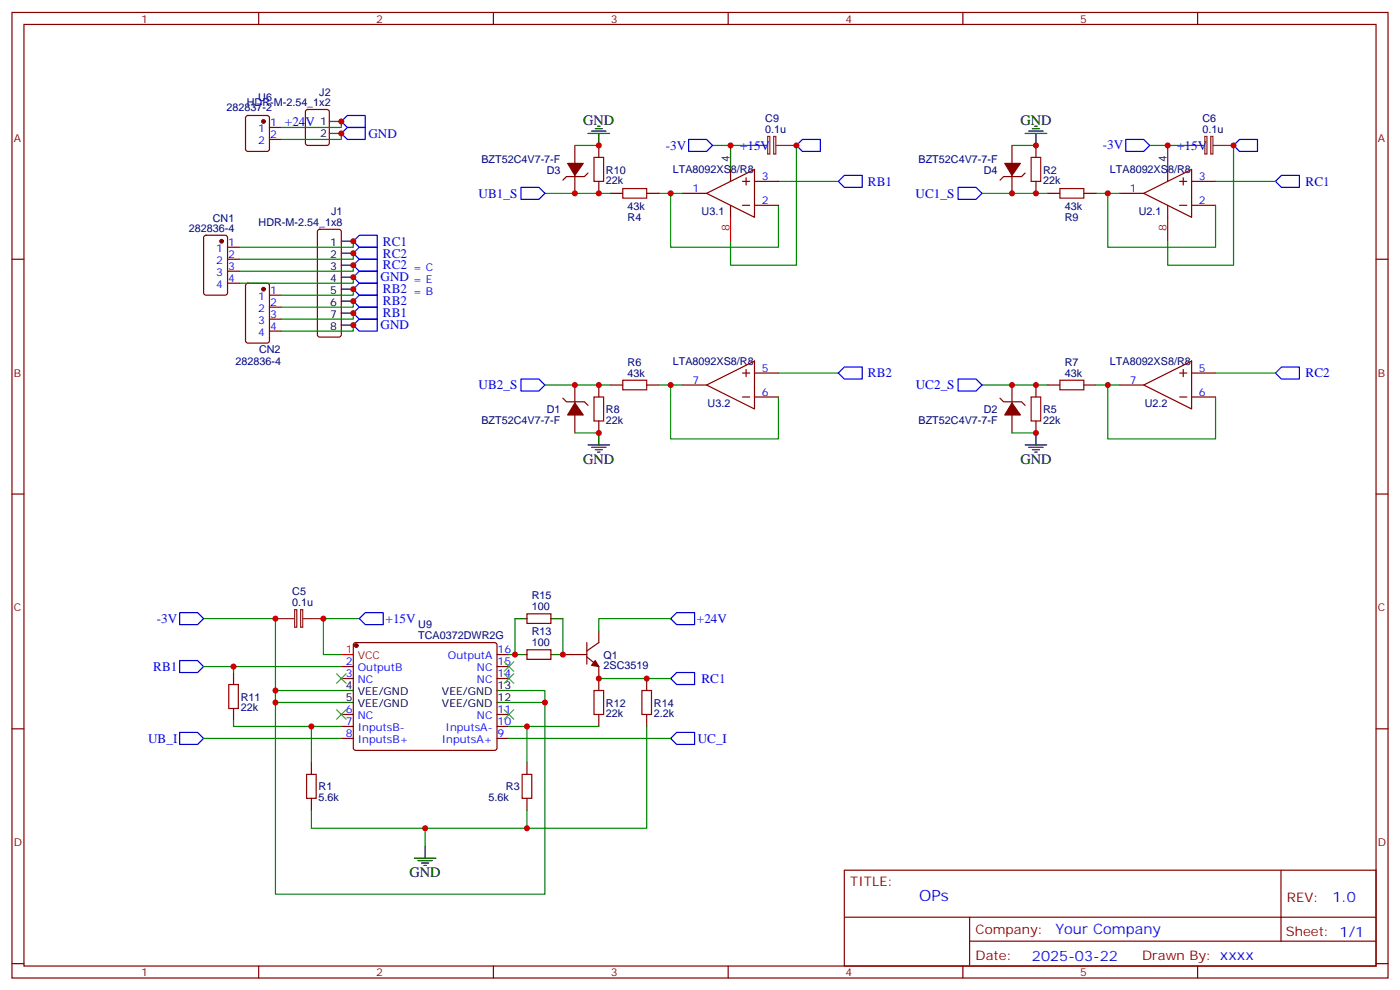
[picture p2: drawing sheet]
<svg xmlns="http://www.w3.org/2000/svg" width="412mm" height="292mm" viewBox="0 0 412 292" stroke-linecap="round" stroke-linejoin="round" font-family="sans-serif">
<g fill="none" stroke="#870000" stroke-width=".35">
<path d="M3.5 3.7h405.4v284.3h-405.4zM7.1 7.2h398.2v277.3h-398.2zM76.2 3.7v3.5M145.3 3.7v3.5M214.5 3.7v3.5M283.6 3.7v3.5M352.8 3.7v3.5M72.6 34.2l.4-.2h5.7l.6 .4 .1 9.5-.5 .6-5.9 .1-.6-.5-.1-9.4zM79.4 37.5h3.5M90.2 32.5l.5-.3h5.6l.7 .5v9.4l-.4 .7h-5.9l-.7-.4v-9.5zM79.4 41.1h3.5M169.3 42.8v5.3"/>
<path d="M169.3 51.6v5.3M173.2 50.9l-1 1.1h-5.3l-1.1 1.1M176.4 42.8v3.6M176.4 53.4v3.5M179.9 56.9h3.5M190.5 56.9h3.5M201.1 56.9h7M208.1 56.9l14.1-7v14.1zM215.2 49.9v3.5M218.7 53.4h2.1M219.8 52.4v2.1M222.2 53.4h7.1"/>
<path d="M298.1 42.8v5.3M298.1 51.6v5.3M302 50.9l-1.1 1.1h-5.3l-1 1.1M305.2 42.8v3.6M305.2 53.4v3.5M308.7 56.9h3.5M319.3 56.9h3.5M329.8 56.9h7.1M336.9 56.9l14.1-7v14.1zM344 49.9v3.5M347.5 53.4h2.1M348.5 52.4v2.1"/>
<path d="M351 53.4h7.1M3.5 76.3h3.6M60.2 69.5l.5-.2h5.6l.7 .4v16.5l-.4 .7h-5.9l-.7-.4v-16.5zM67 76.3h3.6M67 72.8h3.6M67 79.9h3.6M93.7 67.7l.5-.2h5.6l.5 .2 .2 .5v30.4l-.2 .5-.5 .2h-5.6l-.5-.3-.2-.4v-30.4zM215.2 60.5v3.5M218.7 60.5h2.1M222.2 60.5h7.1M344 60.5v3.5M347.5 60.5h2.1"/>
<path d="M351 60.5h7.1M405.3 76.3h3.6M67 83.4h3.6M72.6 83.6l.4-.2h5.7l.6 .4 .1 16.5-.5 .7h-5.9l-.6-.4-.1-16.5zM79.4 86.9h3.5M79.4 90.5h3.5M79.4 94h3.5M79.4 97.5h3.5M165.8 117.3l1.1 1h5.3l1 1.1M169.3 113.4v5.3M176.4 113.4v3.5M179.9 113.4h3.5"/>
<path d="M190.5 113.4h3.5M201.1 113.4h7M208.1 113.4l14.1-7.1v14.1zM218.7 109.9h2.1M218.7 116.9h2.1M219.8 108.8v2.1M222.2 109.9h7.1M222.2 116.9h7.1M294.6 117.3l1 1h5.3l1.1 1.1M298.1 113.4v5.3M305.2 113.4v3.5M308.7 113.4h3.5"/>
<path d="M319.3 113.4h3.5M329.8 113.4h7.1M336.9 113.4l14.1-7.1v14.1zM347.5 109.9h2.1M347.5 116.9h2.1M348.5 108.8v2.1M351 109.9h7.1M351 116.9h7.1M169.3 122.2v5.3M176.4 124v3.5M298.1 122.2v5.3M305.2 124v3.5"/>
<path d="M3.5 145.5h3.6M405.3 145.5h3.6M68.8 198v3.6M100.5 196.3h3.6M100.5 199.8h3.6M104.3 189.4l.5-.2h40.9l.5 .2 .2 .5-.1 30.6-.6 .5-41.2-.1-.4-.6v-30.4zM146.4 196.3h3.5M146.4 199.8h3.5M146.4 192.8h3.5M155.2 191.3h7.1v2.9h-7.1zM155.2 180.8h7.1v2.8h-7.1zM165.8 192.8h7.1"/>
<path d="M172.9 193.5l3.5 2.8v7M172.9 189.2v6.4M176.4 185.7v3.5l-3.5 2.5M190.5 199.8v3.5M3.5 214.6h3.6M68.8 208.6v3.6M100.5 210.4h3.6M100.5 213.9h3.6M100.5 217.5h3.6M146.4 210.4h3.5M146.4 213.9h3.5M146.4 217.5h3.5"/>
<path d="M176.4 210.4v3.5M190.5 210.4v3.5M405.3 214.6h3.6M91.7 224.5v3.5M91.7 235.1v3.5M155.2 224.5v3.5M155.2 235.1v3.5M248.7 256.3h156.6v28.2h-156.6zM377.3 256.3v20.9M248.7 270.1h156.5M285.6 277.2h119.6M285.6 270.1v14.1"/>
<path d="M3.5 283.8h3.6M76.2 284.5v3.5M145.3 284.5v3.5M214.5 284.5v3.5M283.6 284.5v3.5M352.8 284.5v3.5M405.3 283.8h3.6"/>
</g>
<g fill="none" stroke="#00f" stroke-width=".35">
<path d="M102.3 34h5.3v3.5h-5.3l-1.8-1.7zM102.3 37.5h5.3v3.6h-5.3l-1.8-1.8zM153.5 55.2h5.2l1.8 1.7-1.8 1.8h-5.2zM202.8 41.1h5.3l1.8 1.7-1.8 1.8h-5.3zM236.4 41.1h5.3v3.5h-5.3l-1.8-1.8zM248.7 51.6h5.3v3.6h-5.3l-1.8-1.8zM282.2 55.2h5.3l1.8 1.7-1.8 1.8h-5.3zM331.6 41.1h5.3l1.8 1.7-1.8 1.8h-5.3zM365.1 41.1h5.3v3.5h-5.3l-1.7-1.8zM377.5 51.6h5.3v3.6h-5.3l-1.8-1.8zM104.1 71l1.7-1.7h5.3v3.5h-5.3zM104.1 74.6l1.7-1.8h5.3v3.5h-5.3z"/>
<path d="M104.1 78.1l1.7-1.8h5.3v3.6h-5.3zM104.1 81.6l1.7-1.7h5.3v3.5h-5.3zM105.8 83.4h5.3v3.5h-5.3l-1.7-1.7zM105.8 86.9h5.3v3.6h-5.3l-1.7-1.8zM105.8 90.5h5.3v3.5h-5.3l-1.7-1.8zM105.8 94h5.3v3.5h-5.3l-1.7-1.8zM153.5 111.6h5.2l1.8 1.8-1.8 1.7h-5.2zM248.7 108.1h5.3v3.5h-5.3l-1.8-1.7zM282.2 111.6h5.3l1.8 1.8-1.8 1.7h-5.3zM377.5 108.1h5.3v3.5h-5.3l-1.8-1.7zM52.9 194.5h5.3l1.8 1.8-1.8 1.7h-5.3zM52.9 180.4h5.3l1.8 1.8-1.8 1.7h-5.3z"/>
<path d="M107.6 180.4h5.3v3.5h-5.3l-1.8-1.7zM199.3 198h5.3v3.6h-5.3l-1.7-1.8zM199.3 180.4h5.3v3.5h-5.3l-1.7-1.7zM52.9 215.7h5.3l1.8 1.8-1.8 1.7h-5.3zM199.3 215.7h5.3v3.5h-5.3l-1.7-1.7z"/>
</g>
<g fill="#870000" stroke="#870000" stroke-width=".35">
<path d="M169.3 118.7l2.5 3.5h-4.6z"/>
<path d="M298.1 118.7l2.5 3.5h-4.6z"/>
<path d="M167.2 48.1h4.6l-2.5 3.5z"/>
<path d="M296 48.1h4.6l-2.5 3.5z"/>
<path d="M175.3 194.5l1.1 1.8-2.1-.4z"/>
<circle cx="105" cy="190.1" r=".53"/>
<circle cx="65.3" cy="71" r=".53"/>
<circle cx="77.6" cy="85.2" r=".53"/>
<circle cx="77.6" cy="35.8" r=".53"/>
</g>
<path d="M215.2 64v7M344 64v7M100.5 192.8h3.6" fill="none" stroke="#f00" stroke-width=".35"/>
<g fill="none" stroke="#000" stroke-width=".35">
<path d="M97 39.3h3.5M97 35.8h3.5M173.2 39.3h6.4M174.3 38.6h4.2M175.3 37.9h2.1M176 37.2h.7M176.4 39.3v3.5M302 39.3h6.3M303 38.6h4.3M304.1 37.9h2.1M304.8 37.2h.7M305.2 39.3v3.5"/>
<path d="M215.2 42.8v7.1M344 42.8v7.1M100.5 71h3.6M100.5 74.6h3.6M100.5 78.1h3.6M100.5 81.6h3.6M100.5 85.2h3.6M100.5 88.7h3.6M100.5 92.2h3.6M100.5 95.7h3.6M173.2 131h6.4M174.3 131.7h4.2"/>
<path d="M175.3 132.4h2.1M176 133.1h.7M176.4 127.5v3.5M302 131h6.3M303 131.7h4.3M304.1 132.4h2.1M304.8 133.1h.7M305.2 127.5v3.5M151.7 192.8h3.5M151.7 182.2h3.5M162.3 192.8h3.5M162.3 182.2h3.5"/>
<path d="M100.5 203.3h3.6M100.5 206.9h3.6M146.4 203.3h3.5M146.4 206.9h3.5M122.1 252.7h6.3M123.1 253.4h4.3M124.2 254.1h2.1M124.9 254.8h.7M125.2 249.2v3.5"/>
</g>
<g fill="none" stroke="#008700" stroke-width=".35">
<path d="M100.5 35.8v1.7h-17.6M100.5 39.3v1.8h-17.6M160.5 56.9h19.4M169.3 42.8h7.1M194 56.9h7.1M197.6 56.9v15.9h31.7v-12.3M209.9 42.8h10.6M229.3 53.4h17.6M234.6 42.8v35.3h-19.4v-7.1M289.3 56.9h19.4M298.1 42.8h7.1M322.8 56.9h7"/>
<path d="M326.3 56.9v15.9h31.8v-12.3M338.7 42.8h10.5M358.1 53.4h17.6M363.4 42.8v35.3h-19.4v-7.1M104.1 71v1.8h-33.5M104.1 74.6v1.7h-33.5M104.1 78.1v1.8h-33.5M104.1 81.6v1.8h-33.5M104.1 85.2v1.7h-21.2M104.1 88.7v1.8h-21.2M104.1 92.2v1.8h-21.2M104.1 95.7v1.8h-21.2"/>
<path d="M160.5 113.4h19.4M194 113.4h7.1M197.6 113.4v15.9h31.7v-12.4M229.3 109.9h17.6M289.3 113.4h19.4M322.8 113.4h7M326.3 113.4v15.9h31.8v-12.4M358.1 109.9h17.6M169.3 127.5h7.1M298.1 127.5h7.1M60 182.2h21.1v24.7h19.4M60 196.3h40.5"/>
<path d="M68.8 196.3v1.7M105.8 182.2h-10.6v10.6h5.3M151.7 182.2v10.6h-1.8M165.8 182.2v10.6M176.4 199.8h21.2M197.6 182.2h-21.2v3.5M60 217.5h40.5M68.8 212.2v1.7h22.9M81.1 206.9v56.4h79.4v-56.4M81.1 203.3h19.4M100.5 213.9h-8.8v10.6M149.9 203.3h10.6v3.6h-10.6"/>
<path d="M149.9 213.9h5.3v10.6M149.9 217.5h47.7M155.2 213.9h21.2M190.5 213.9v30h-35.3M91.7 238.6v5.3h63.5v-5.3M125.2 243.9v5.3"/>
</g>
<path d="M220.5 42.8h5.6M226.1 40.2h.7v5.2h-.7zM227.9 40.2h.6v5.2h-.6zM228.6 42.8h6M349.2 42.8h5.7M354.9 40.2h.6v5.2h-.6zM356.7 40.2h.6v5.2h-.6zM357.4 42.8h6M86.8 179.5h.6v5.2h-.6zM88.5 179.5h.7v5.2h-.7zM81.1 182.2h5.7M89.3 182.2h5.9" fill="none" stroke="#8c2424" stroke-width=".35"/>
<path d="M99.1 198.4l2.9 2.8M102 198.4l-2.9 2.8M148.5 194.9l2.8 2.8M148.5 198.4l2.8 2.8M151.3 194.9l-2.8 2.8M151.3 198.4l-2.8 2.8M99.1 209l2.9 2.8M102 209l-2.9 2.8M148.5 209l2.8 2.8M151.3 209l-2.8 2.8" fill="none" stroke="#3c3" stroke-width=".35"/>
<g fill="none" stroke="#a10000" stroke-width=".35">
<path d="M175 46.4h2.8v7h-2.8zM183.4 55.5h7.1v2.8h-7.1zM303.7 46.4h2.9v7h-2.9zM312.2 55.5h7.1v2.8h-7.1zM175 116.9h2.8v7.1h-2.8zM183.4 112h7.1v2.8h-7.1zM303.7 116.9h2.9v7.1h-2.9zM312.2 112h7.1v2.8h-7.1zM67.4 201.6h2.8v7h-2.8zM175 203.3h2.8v7.1h-2.8zM189.1 203.3h2.8v7.1h-2.8zM90.3 228h2.8v7.1h-2.8z"/>
<path d="M153.8 228h2.8v7.1h-2.8z"/>
</g>
<g fill="#c00">
<circle cx="326.3" cy="56.9" r=".88"/>
<circle cx="326.3" cy="113.4" r=".88"/>
<circle cx="197.6" cy="113.4" r=".88"/>
<circle cx="197.6" cy="56.9" r=".88"/>
<circle cx="305.2" cy="56.9" r=".88"/>
<circle cx="305.2" cy="113.4" r=".88"/>
<circle cx="176.4" cy="113.4" r=".88"/>
<circle cx="176.4" cy="56.9" r=".88"/>
<circle cx="81.1" cy="203.3" r=".88"/>
<circle cx="155.2" cy="213.9" r=".88"/>
<circle cx="91.7" cy="213.9" r=".88"/>
<circle cx="68.8" cy="196.3" r=".88"/>
<circle cx="104.1" cy="71" r=".88"/>
<circle cx="104.1" cy="74.6" r=".88"/>
<circle cx="104.1" cy="78.1" r=".88"/>
<circle cx="104.1" cy="81.6" r=".88"/>
<circle cx="104.1" cy="85.2" r=".88"/>
<circle cx="104.1" cy="88.7" r=".88"/>
<circle cx="104.1" cy="92.2" r=".88"/>
<circle cx="104.1" cy="95.7" r=".88"/>
<circle cx="100.5" cy="35.8" r=".88"/>
<circle cx="100.5" cy="39.3" r=".88"/>
<circle cx="234.6" cy="42.8" r=".88"/>
<circle cx="363.4" cy="42.8" r=".88"/>
<circle cx="169.3" cy="113.4" r=".88"/>
<circle cx="298.1" cy="113.4" r=".88"/>
<circle cx="169.3" cy="56.9" r=".88"/>
<circle cx="298.1" cy="56.9" r=".88"/>
<circle cx="176.4" cy="127.5" r=".88"/>
<circle cx="176.4" cy="42.8" r=".88"/>
<circle cx="215.2" cy="42.8" r=".88"/>
<circle cx="305.2" cy="42.8" r=".88"/>
<circle cx="344" cy="42.8" r=".88"/>
<circle cx="125.2" cy="243.9" r=".88"/>
<circle cx="81.1" cy="206.9" r=".88"/>
<circle cx="160.5" cy="206.9" r=".88"/>
<circle cx="81.1" cy="182.2" r=".88"/>
<circle cx="95.3" cy="182.2" r=".88"/>
<circle cx="176.4" cy="199.8" r=".88"/>
<circle cx="190.5" cy="199.8" r=".88"/>
<circle cx="155.2" cy="243.9" r=".88"/>
<circle cx="305.2" cy="127.5" r=".88"/>
<circle cx="165.8" cy="192.8" r=".88"/>
<circle cx="151.7" cy="192.8" r=".88"/>
</g>
<text font-size="4.6" fill="#00f" x="270.8" y="265.3">OPs</text>
<g font-size="4.2">
<text x="171.8" y="36.8">GND</text>
<text x="300.6" y="36.8">GND</text>
<text x="171.8" y="136.7">GND</text>
<text x="300.6" y="136.7">GND</text>
<text x="120.6" y="258.4">GND</text>
</g>
<g font-size="4.2" fill="#00f">
<text x="392.5" y="265.5">1.0</text>
<text x="310.9" y="275.1">Your Company</text>
<text x="304" y="282.9">2025-03-22</text>
</g>
<g font-size="3.9" fill="#00f">
<text x="83.9" y="37">+24V</text>
<text x="108.5" y="40.6">GND</text>
<text x="196.1" y="44.1">-3V</text>
<text x="218" y="44.1">+15V</text>
<text x="324.9" y="44">-3V</text>
<text x="346.8" y="44.1">+15V</text>
<text x="141" y="58.2">UB1_S</text>
<text x="255.7" y="54.7">RB1</text>
<text x="269.7" y="58.2">UC1_S</text>
<text x="384.6" y="54.7">RC1</text>
<text x="112.8" y="72.3">RC1</text>
<text x="112.8" y="75.8">RC2</text>
<text x="112.1" y="82.9">GND</text>
<text x="112.8" y="79.4">RC2</text>
<text x="112.8" y="86.4">RB2</text>
<text x="112.8" y="89.9">RB2</text>
<text x="112.8" y="93.5">RB1</text>
<text x="112.1" y="97">GND</text>
<text x="255.7" y="111.2">RB2</text>
<text x="384.6" y="111.2">RC2</text>
<text x="141" y="114.7">UB2_S</text>
<text x="269.8" y="114.7">UC2_S</text>
<text x="46.2" y="183.3">-3V</text>
<text x="113.6" y="183.3">+15V</text>
<text x="205.3" y="183.4">+24V</text>
<text x="45.1" y="197.5">RB1</text>
<text x="206.6" y="201.1">RC1</text>
<text x="43.6" y="218.7">UB_I</text>
<text x="205.5" y="218.8">UC_I</text>
</g>
<g font-size="3.9" fill="#800">
<text x="250.5" y="260.8">TITLE:</text>
<text x="379.1" y="265.5">REV:</text>
<text x="287.4" y="275">Company:</text>
<text x="378.7" y="275.7">Sheet: 1/1</text>
<text x="287.4" y="282.7">Date:</text>
<text x="336.4" y="282.8">Drawn By: xxxx</text>
</g>
<g font-size="3.2" fill="#800">
<text x="41.6" y="6.7">1</text>
<text x="110.8" y="6.7">2</text>
<text x="179.9" y="6.7">3</text>
<text x="249.1" y="6.7">4</text>
<text x="318.2" y="6.7">5</text>
<text x="4.1" y="41.8">A</text>
<text x="405.9" y="41.8">A</text>
<text x="4.1" y="110.9">B</text>
<text x="405.9" y="110.9">B</text>
<text x="4.1" y="180.1">C</text>
<text x="405.9" y="180.1">C</text>
<text x="4.1" y="249.2">D</text>
<text x="405.9" y="249.2">D</text>
<text x="41.6" y="287.5">1</text>
<text x="110.8" y="287.5">2</text>
<text x="179.9" y="287.5">3</text>
<text x="249.1" y="287.5">4</text>
<text x="318.2" y="287.5">5</text>
</g>
<g font-size="3.2" fill="#000080">
<text x="76.1" y="29.7">U6</text>
<text x="94.1" y="28.2">J2</text>
<text x="66.7" y="32.7">282837-2</text>
<text x="72.7" y="31.2">HDR-M-2.54_1x2</text>
<text x="225.4" y="35.9">C9</text>
<text x="354.2" y="35.9">C6</text>
<text x="225.4" y="39.1">0.1u</text>
<text x="354.2" y="39.1">0.1u</text>
<text x="141.8" y="48.1">BZT52C4V7-7-F</text>
<text x="161" y="51.3">D3</text>
<text x="178.5" y="51.2">R10</text>
<text x="198.2" y="51">LTA8092XS8/R8</text>
<text x="270.6" y="48.1">BZT52C4V7-7-F</text>
<text x="289.8" y="51.3">D4</text>
<text x="307.3" y="51.2">R2</text>
<text x="326.9" y="51">LTA8092XS8/R8</text>
<text x="178.5" y="54.2">22k</text>
<text x="307.3" y="54.2">22k</text>
<text x="62.7" y="65.2">CN1</text>
<text x="97.5" y="63.3">J1</text>
<text x="184.9" y="61.9">43k</text>
<text x="184.9" y="65.1">R4</text>
<text x="206.7" y="63.4">U3.1</text>
<text x="313.6" y="61.9">43k</text>
<text x="313.6" y="65.1">R9</text>
<text x="335.4" y="63.4">U2.1</text>
<text x="55.6" y="68.2">282836-4</text>
<text x="76.2" y="66.5">HDR-M-2.54_1x8</text>
<text x="69.4" y="107.5">282836-4</text>
<text x="76.3" y="104">CN2</text>
<text x="184.9" y="107.7">R6</text>
<text x="198.2" y="107.4">LTA8092XS8/R8</text>
<text x="313.6" y="107.7">R7</text>
<text x="326.9" y="107.4">LTA8092XS8/R8</text>
<text x="184.9" y="110.9">43k</text>
<text x="313.6" y="110.9">43k</text>
<text x="208.4" y="119.8">U3.2</text>
<text x="337.2" y="119.7">U2.2</text>
<text x="141.8" y="124.7">BZT52C4V7-7-F</text>
<text x="161" y="121.5">D1</text>
<text x="178.5" y="124.7">22k</text>
<text x="178.5" y="121.7">R8</text>
<text x="270.6" y="124.7">BZT52C4V7-7-F</text>
<text x="289.8" y="121.5">D2</text>
<text x="307.3" y="124.7">22k</text>
<text x="307.3" y="121.7">R5</text>
<text x="86.1" y="178.5">0.1u</text>
<text x="86.1" y="175.3">C5</text>
<text x="156.6" y="179.7">100</text>
<text x="156.6" y="176.5">R15</text>
<text x="123.2" y="185">U9</text>
<text x="123.2" y="188.1">TCA0372DWR2G</text>
<text x="156.6" y="190.3">100</text>
<text x="156.6" y="187.1">R13</text>
<text x="177.8" y="197.1">2SC3519</text>
<text x="177.8" y="194">Q1</text>
<text x="70.9" y="209.4">22k</text>
<text x="70.9" y="206.4">R11</text>
<text x="178.5" y="208.1">R12</text>
<text x="192.6" y="208.1">R14</text>
<text x="178.5" y="211.2">22k</text>
<text x="192.6" y="211.2">2.2k</text>
<text x="93.8" y="232.7">R1</text>
<text x="149" y="232.7">R3</text>
<text x="93.8" y="235.9">5.6k</text>
<text x="143.9" y="235.9">5.6k</text>
</g>
<g font-size="3.2" fill="#00f">
<text x="76.1" y="38.9">1</text>
<text x="79.6" y="37.2">1</text>
<text x="79.6" y="40.7">2</text>
<text x="76.1" y="42.5">2</text>
<text x="224.4" y="53.1">3</text>
<text x="353.1" y="53.1">3</text>
<text x="204" y="56.6">1</text>
<text x="332.8" y="56.6">1</text>
<text x="224.4" y="60.1">2</text>
<text x="353.1" y="60.1">2</text>
<text x="63.7" y="74.2">1</text>
<text x="63.7" y="77.8">2</text>
<text x="67.2" y="72.5">1</text>
<text x="67.2" y="76">2</text>
<text x="63.7" y="81.3">3</text>
<text x="67.2" y="79.5">3</text>
<text x="67.2" y="83">4</text>
<text x="121.7" y="79.9">= C</text>
<text x="121.7" y="83.4">= E</text>
<text x="63.7" y="84.8">4</text>
<text x="76.1" y="88.3">1</text>
<text x="79.6" y="86.6">1</text>
<text x="121.7" y="86.9">= B</text>
<text x="76.1" y="91.9">2</text>
<text x="76.1" y="95.4">3</text>
<text x="79.6" y="90.1">2</text>
<text x="79.6" y="93.6">3</text>
<text x="76.1" y="98.9">4</text>
<text x="79.6" y="97.2">4</text>
<text x="204" y="113">7</text>
<text x="224.4" y="109.5">5</text>
<text x="332.8" y="113">7</text>
<text x="353.1" y="109.5">5</text>
<text x="224.4" y="116.6">6</text>
<text x="353.1" y="116.6">6</text>
<text x="101.9" y="195.9">2</text>
<text x="105.4" y="197.7">OutputB</text>
<text x="131.9" y="194.2">OutputA</text>
<text x="140.5" y="197.7">NC</text>
<text x="146.6" y="195.9">15</text>
<text x="146.6" y="192.4">16</text>
<text x="101.9" y="199.5">3</text>
<text x="105.4" y="201.2">NC</text>
<text x="140.5" y="201.2">NC</text>
<text x="146.6" y="199.5">14</text>
<text x="101.9" y="210">6</text>
<text x="101.9" y="213.6">7</text>
<text x="105.4" y="211.8">NC</text>
<text x="105.4" y="215.3">InputsB-</text>
<text x="131.3" y="215.3">InputsA-</text>
<text x="140.5" y="211.8">NC</text>
<text x="146.6" y="213.6">10</text>
<text x="146.6" y="210">11</text>
<text x="101.9" y="217.1">8</text>
<text x="105.4" y="218.9">InputsB+</text>
<text x="130.1" y="218.9">InputsA+</text>
<text x="146.6" y="217.1">9</text>
</g>
<g font-size="3.2">
<text x="94.3" y="36.8">1</text>
<text x="94.3" y="40.4">2</text>
<text x="214.8" y="47.8" transform="rotate(-90 214.8 47.8)">4</text>
<text x="343.6" y="47.8" transform="rotate(-90 343.6 47.8)">4</text>
<text x="97.2" y="72.5">1</text>
<text x="97.2" y="76">2</text>
<text x="97.2" y="79.5">3</text>
<text x="97.2" y="83">4</text>
<text x="97.2" y="86.6">5</text>
<text x="97.2" y="90.1">6</text>
<text x="97.2" y="93.6">7</text>
<text x="97.2" y="97.2">8</text>
<text x="101.9" y="203">4</text>
<text x="146.6" y="203">13</text>
<text x="101.9" y="206.5">5</text>
<text x="105.4" y="204.8">VEE/GND</text>
<text x="105.4" y="208.3">VEE/GND</text>
<text x="130.2" y="208.3">VEE/GND</text>
<text x="130.2" y="204.8">VEE/GND</text>
<text x="146.6" y="206.5">12</text>
</g>
<g font-size="3.2" fill="#f00">
<text x="214.8" y="68.1" transform="rotate(-90 214.8 68.1)">8</text>
<text x="343.6" y="68.1" transform="rotate(-90 343.6 68.1)">8</text>
<text x="101.9" y="192.4">1</text>
<text x="105.4" y="194.2">VCC</text>
</g>
</svg>
